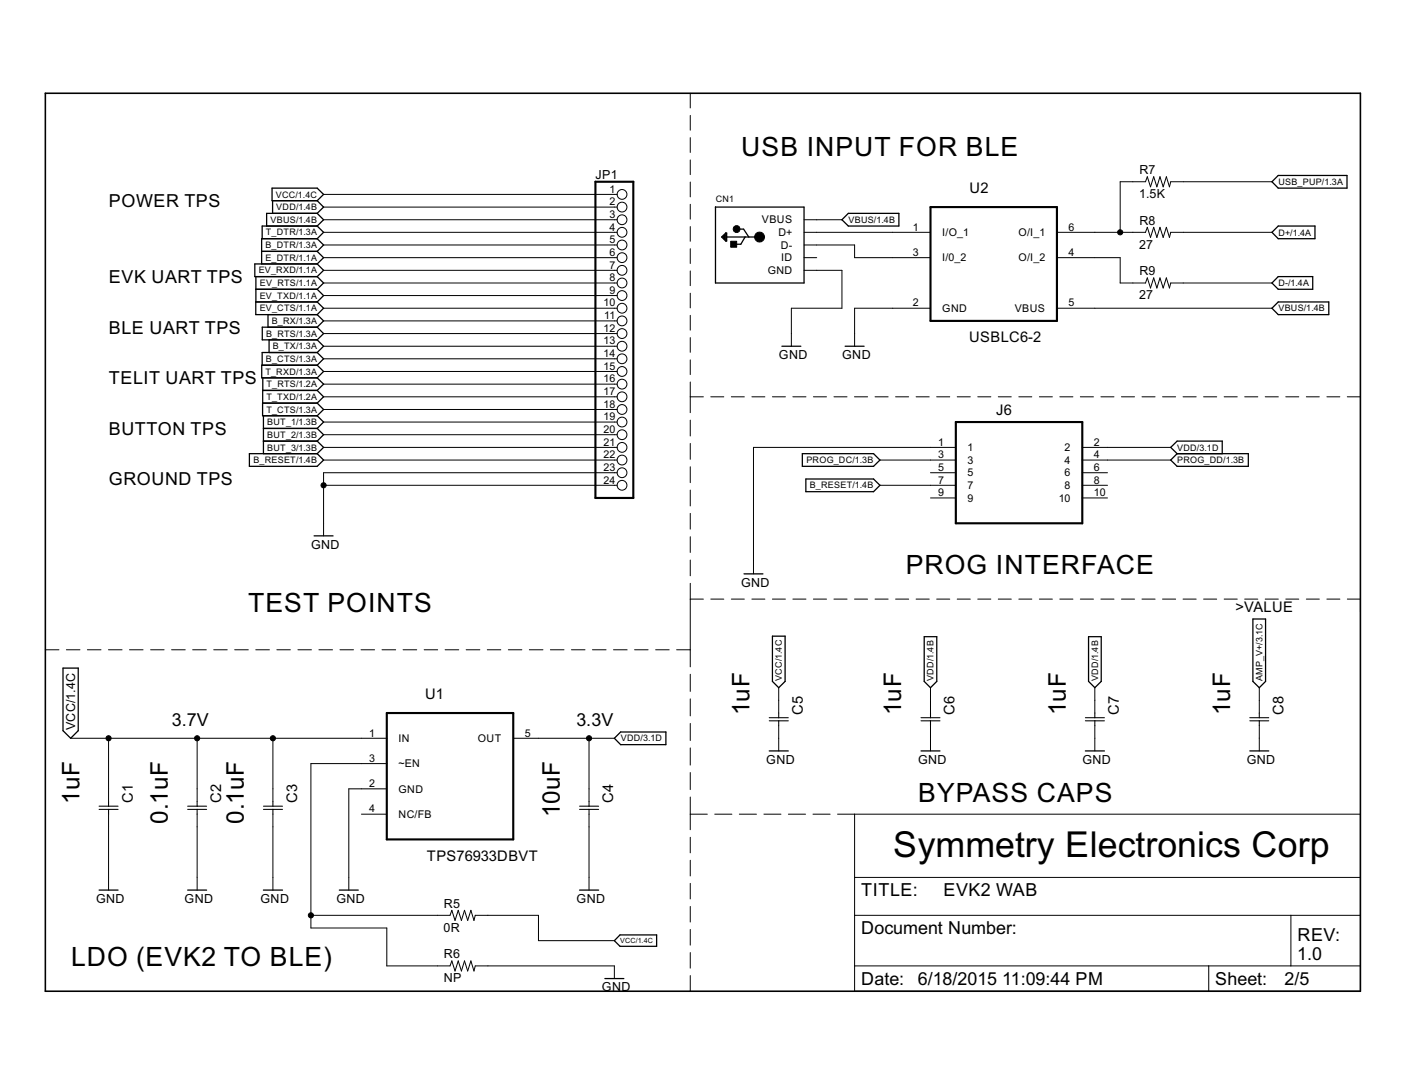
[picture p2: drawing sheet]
<svg xmlns="http://www.w3.org/2000/svg" width="279mm" height="216mm" viewBox="0 0 279 216" stroke-linecap="round" stroke-linejoin="round" font-family="sans-serif">
<g fill="none" stroke="#000" stroke-width=".25">
<path d="M54.1 37.4h9l1.2 1.3-1.2 1.2h-9zM54.2 39.9v2.5M63.1 39.9l1.2 1.3-1.2 1.2M252.9 36.1l1.3-1.2h13.7v2.5h-13.7zM50.9 57.5h12.2M50.9 55v5M52 50h11.1M63.1 42.4h-10.1v2.5M63.1 57.5l1.2 1.3-1.2 1.2M63.1 52.5l1.2 1.2-1.2 1.3M63.1 52.5h-12.4v2.5h12.4M63.1 55l1.2 1.3-1.2 1.2"/>
<path d="M63.1 42.4l1.2 1.3-1.2 1.2M63.1 44.9h-11v2.6M63.1 47.5h-11.1v5M63.1 44.9l1.2 1.3-1.2 1.3M63.1 47.5l1.2 1.2-1.2 1.3M63.1 50l1.2 1.2-1.2 1.3M142.3 41.2h17.6v15.1h-17.6zM143.5 47.1l.8-.8h.2v1.6h-.2zM143.7 47.1l.4-.4v.8l-.2-.4M144.3 46.3v1.4M144.5 47.1h6.5M146.9 45.6h1l1 1.5"/>
<path d="M148.2 47.1l-.9 1.5h-1.2M168.7 42.4h10.1v2.5h-10.1l-1.3-1.2zM254.2 55h6.8v2.5h-6.8l-1.3-1.2zM254.2 44.9h7.3v2.6h-7.3l-1.3-1.3zM52.2 77.6h10.9M52.3 75.1l-.1 5M53.3 62.5v2.5M53.5 67.6v2.5M63.1 60h-12.2v2.5h12.2M63.1 60l1.2 1.3-1.2 1.2M63.1 72.6l1.2 1.3-1.2 1.2M63.1 72.6h-11.1v2.5h11.1"/>
<path d="M63.1 77.6l1.2 1.3-1.2 1.2M63.1 75.1l1.2 1.3-1.2 1.2M63.1 70.1l1.2 1.2-1.2 1.3M63.1 70.1h-11v2.5M63.1 65h-10.9v2.6h10.9M63.1 65l1.2 1.3-1.2 1.3M63.1 67.6l1.2 1.2-1.2 1.3M63.1 62.5l1.2 1.3-1.2 1.2M155.5 68.8h3.8M168.1 68.8h3.7M254.2 60h10v2.5h-10l-1.3-1.2zM49.6 90.2h13.5l1.2 1.3-1.2 1.2h-13.5z"/>
<path d="M52.4 87.7h10.7M52.4 85.2h10.7M52.4 82.7v7.5M63.1 82.7l1.2 1.2-1.2 1.3M63.1 80.1h-10.9v2.6h10.9M63.1 85.2l1.2 1.2-1.2 1.3M63.1 87.7l1.2 1.2-1.2 1.3M63.1 80.1l1.2 1.3-1.2 1.3M159.6 90.2h14.1l1.3 1.3-1.3 1.2h-14.1zM160.3 95.2h13.4l1.3 1.3-1.3 1.2h-13.4zM234.1 90.2l-1.3-1.3 1.3-1.2h9v2.5M234.1 90.2h14.1v2.5h-14.1l-1.3-1.2z"/>
<path d="M62.5 106.5h3.7M148 114.1h3.7M12.5 132.8h3.1v12.5l-1.5 1.5-1.6-1.5zM153.6 126.5h2.5v9l-1.2 1.2-1.3-1.2zM183.8 126.6h2.5v8.9l-1.3 1.2-1.2-1.2zM216.5 126.6h2.5v8.9l-1.3 1.2-1.2-1.2zM249.2 123.1h2.5v12.4l-1.3 1.2-1.2-1.2zM122.2 146.8l1.2-1.3h9v2.5h-9zM153 149.3h3.8M183.2 149.3h3.7M215.8 149.3h3.8M248.5 149.3h3.8"/>
<path d="M19.7 177h3.8M37.3 177h3.8M52.4 177h3.8M67.5 177h3.7M115.3 177h3.7M120.3 194.5h3.8M123.3 185.9h7.3v2.2h-7.3l-1.1-1.1z"/>
</g>
<g fill="none" stroke="#000" stroke-width=".2">
<path d="M137.3 18.5v3M64.3 38.7h58.4M137.3 22.9v3M137.3 27.4v2.9M137.3 31.8v2.9M137.3 36.2v2.9M252.9 36.1h-20.1l-.2 1-.7-2-.6 2-.6-2-.6 2-.7-2-.6 2-.6-2-.4 1h-5v10.1M64.3 46.2h58.4M64.3 48.7h58.4M64.3 43.7h58.4M64.3 53.7h58.4M64.3 51.2h58.4"/>
<path d="M64.3 56.3h58.4M64.3 41.2h58.4M64.3 58.8h58.4M137.3 40.6v3M137.3 45v3M137.3 49.4v3M137.3 53.9v2.9M137.3 58.3v2.9M159.9 48.7h10v2.5h15.1M159.9 46.2h25.1M159.9 43.7h7.5M159.9 53.7h7.5v7.6h-10v7.5"/>
<path d="M159.9 51.2h2.5M210.2 46.2h17.6l.4-1 .6 2 .6-2 .7 2 .6-2 .6 2 .6-2 .7 2 .2-1h20.1M210.2 51.2h12.6v5.1h5l.4-1.1 .6 2.1 .6-2.1 .7 2.1 .6-2.1 .6 2.1 .6-2.1 .7 2.1 .2-1h20.1M64.3 78.9h58.4M64.3 61.3h58.4M64.3 63.8h58.4M64.3 66.3h58.4M64.3 68.8h58.4M64.3 71.3h58.4M64.3 73.9h58.4M64.3 76.4h58.4M137.3 62.7v2.9"/>
<path d="M137.3 67.1v2.9M137.3 71.5v3M137.3 75.9v6.1M137.3 78.9h2.6M141.4 78.9h2.5M145.4 78.9h2.6M149.5 78.9h2.6M153.6 78.9h2.6M157.7 78.9h2.6M161.8 78.9h2.6M165.8 78.9h2.6M169.9 78.9h2.6"/>
<path d="M174 78.9h2.6M178.1 78.9h2.6M182.2 78.9h2.6M185 61.3h-15.1v7.5M186.3 78.9h2.6M190.4 78.9h2.6M194.4 78.9h2.6M198.5 78.9h2.6M202.6 78.9h2.6M206.7 78.9h2.6M210.2 61.3h42.7M210.8 78.9h2.6"/>
<path d="M214.8 78.9h2.6M218.9 78.9h2.6M223 78.9h2.6M227.1 78.9h2.6M231.2 78.9h2.6M235.3 78.9h2.6M239.4 78.9h2.6M243.4 78.9h2.6M247.5 78.9h2.6M251.6 78.9h2.6M255.7 78.9h2.6M259.8 78.9h2.6"/>
<path d="M263.9 78.9h2.5M267.9 78.9h2.6M64.3 88.9h58.4M64.3 91.5h58.4M64.3 96.5h58.4M64.3 81.4h58.4M64.3 83.9h58.4M64.3 86.4h58.4M122.7 94h-58.4v12.5M137.3 83.5v3.2M137.3 88.2v3.1M137.3 92.8v3.1"/>
<path d="M137.3 97.4v3.2M175 91.5h15.1M175 96.5h15.1M185 94h5.1M185 99h5.1M190.1 88.9h-40.3v25.2M215.2 88.9h17.6M215.2 91.5h17.6M215.2 94h5M215.2 96.5h5M215.2 99h5M137.3 102.1v3.1"/>
<path d="M137.3 106.7v3.1M137.3 111.3v3.2M137.3 116v16.6M137.3 119.1h2.6M141.4 119.1h2.5M145.4 119.1h2.6M149.5 119.1h2.6M153.6 119.1h2.6M157.7 119.1h2.6M161.8 119.1h2.6M165.8 119.1h2.6M169.9 119.1h2.6"/>
<path d="M174 119.1h2.6M178.1 119.1h2.6M182.2 119.1h2.6M186.3 119.1h2.6M190.4 119.1h2.6M194.4 119.1h2.6M198.5 119.1h2.6M202.6 119.1h2.6M206.7 119.1h2.6M210.8 119.1h2.6M214.8 119.1h2.6M218.9 119.1h2.6"/>
<path d="M223 119.1h2.6M227.1 119.1h2.6M231.2 119.1h2.6M235.3 119.1h2.6M239.4 119.1h2.6M243.4 119.1h2.6M247.5 119.1h2.6M251.6 119.1h2.6M255.7 119.1h2.6M259.8 119.1h2.6M263.9 119.1h2.5M267.9 119.1h2.6v2.5"/>
<path d="M9 129.2h2.7M13.2 129.2h2.7M17.4 129.2h2.7M21.6 129.2h2.7M25.8 129.2h2.6M30 129.2h2.6M34.1 129.2h2.7M38.3 129.2h2.7M42.5 129.2h2.7M46.7 129.2h2.7M50.9 129.2h2.7M55.1 129.2h2.6"/>
<path d="M59.2 129.2h2.7M63.4 129.2h2.7M67.6 129.2h2.7M71.8 129.2h2.7M76 129.2h2.7M80.2 129.2h2.7M84.3 129.2h2.7M88.5 129.2h2.7M92.7 129.2h2.7M96.9 129.2h2.7M101.1 129.2h2.7M105.3 129.2h2.7"/>
<path d="M109.5 129.2h2.7M113.6 129.2h2.7M117.8 129.2h2.7M122 129.2h2.7M126.2 129.2h2.7M130.4 129.2h2.7M134.6 129.2h2.7M137.3 134v3.5M137.3 138.9v3.4M154.9 136.7v5.1M185 136.7v5.1M217.7 136.7v5.1"/>
<path d="M250.4 136.7v5.1M14.1 146.8h62.8M21.6 146.8v12.5M39.2 146.8v12.5M54.3 146.8v12.5M76.9 151.8h-15.1v32.7h15.1v7.5h12.6l.4-1 .6 2 .6-2 .7 2 .6-2 .6 2 .6-2 .7 2 .2-1h27.7v2.5M76.9 156.8h-7.5v20.2M102.1 146.8h20.1M117.1 146.8v12.5M137.3 143.8v3.4M137.3 148.7v3.4M137.3 153.6v3.4"/>
<path d="M137.3 158.5v6.5M154.9 144.3v5M185 144.3v5M217.7 144.3v5M250.4 144.3v5M21.6 161.9v15.1M39.2 161.9v15.1M54.3 161.9v15.1M71.9 161.9h5M117.1 161.9v15.1M137.3 166.5v3M137.3 171v3.1"/>
<path d="M137.3 175.6v3.1M137.3 161.9h3.4M142.1 161.9h3.4M147 161.9h3.4M151.9 161.9h3.4M156.8 161.9h3.4M161.7 161.9h3.4M166.6 161.9h103.9v35.2h-100.6v-35.2M169.9 174.4h100.6M61.8 182h27.7l.4-1 .6 2 .6-2 .7 2 .6-2 .6 2 .6-2 .7 2 .2-1h12.6v5h15.1M137.3 180.2v3.1M137.3 184.8v3.1"/>
<path d="M137.3 189.4v3.1M137.3 194v3.1M169.9 182h100.6M169.9 192h100.6M240.4 192v5.1M256.7 182v10"/>
<circle cx="123.7" cy="38.7" r=".97"/>
<circle cx="123.7" cy="41.2" r=".97"/>
<circle cx="123.7" cy="43.7" r=".97"/>
<circle cx="123.7" cy="53.7" r=".97"/>
<circle cx="123.7" cy="56.3" r=".97"/>
<circle cx="123.7" cy="58.8" r=".97"/>
<circle cx="123.7" cy="48.7" r=".97"/>
<circle cx="123.7" cy="46.2" r=".97"/>
<circle cx="123.7" cy="51.2" r=".97"/>
<circle cx="123.7" cy="76.4" r=".97"/>
<circle cx="123.7" cy="78.9" r=".97"/>
<circle cx="123.7" cy="73.9" r=".97"/>
<circle cx="123.7" cy="71.3" r=".97"/>
<circle cx="123.7" cy="66.3" r=".97"/>
<circle cx="123.7" cy="61.3" r=".97"/>
<circle cx="123.7" cy="63.8" r=".97"/>
<circle cx="123.7" cy="68.8" r=".97"/>
<circle cx="123.7" cy="91.5" r=".97"/>
<circle cx="123.7" cy="94" r=".97"/>
<circle cx="123.7" cy="96.5" r=".97"/>
<circle cx="123.7" cy="88.9" r=".97"/>
<circle cx="123.7" cy="86.4" r=".97"/>
<circle cx="123.7" cy="81.4" r=".97"/>
<circle cx="123.7" cy="83.9" r=".97"/>
</g>
<path d="M9 18.5h261.5v178.6h-261.5z" fill="none" stroke="#000" stroke-width=".32"/>
<g fill="none" stroke="#000" stroke-width=".21">
<path d="M21.6 159.3v1M39.2 159.3v1M54.3 159.3v1M117.1 159.3v1M153 142.7h3.8M153 143.3h3.8M154.9 141.8v.9M154.9 143.3v1M183.2 142.7h3.7M183.2 143.3h3.7M185 141.8v.9M185 143.3v1"/>
<path d="M215.8 142.7h3.8M215.8 143.3h3.8M217.7 141.8v.9M217.7 143.3v1M248.5 142.7h3.8M248.5 143.3h3.8M250.4 141.8v.9M250.4 143.3v1M19.7 160.3h3.8M19.7 160.9h3.8M21.6 160.9v1M37.3 160.3h3.8"/>
<path d="M37.3 160.9h3.8M39.2 160.9v1M52.4 160.3h3.8M52.4 160.9h3.8M54.3 160.9v1M115.3 160.3h3.7M115.3 160.9h3.7M117.1 160.9v1"/>
</g>
<g fill="#000" stroke="#000" stroke-width=".2">
<circle cx="146.5" cy="45.5" r=".69"/>
<circle cx="151" cy="47.1" r=".99"/>
<circle cx="222.8" cy="46.2" r=".51"/>
<circle cx="64.3" cy="96.5" r=".51"/>
<circle cx="21.6" cy="146.8" r=".51"/>
<circle cx="39.2" cy="146.8" r=".51"/>
<circle cx="54.3" cy="146.8" r=".51"/>
<circle cx="117.1" cy="146.8" r=".51"/>
<circle cx="61.8" cy="182" r=".51"/>
</g>
<path d="M145.3 48h1.2v1.1h-1.2z" fill="#000" stroke="#000" stroke-width=".2"/>
<path d="M118.4 36.1h7.5v62.9h-7.5zM185 41.2h25.2v22.6h-25.2zM190.1 83.9h25.1v20.1h-25.1zM76.9 141.8h25.2v25.1h-25.2z" fill="none" stroke="#000" stroke-width=".42"/>
<text font-size="7.9" x="177.6" y="170.4">Symmetry Electronics Corp</text>
<g font-size="5.9">
<text x="147.4" y="31.1">USB INPUT FOR BLE</text>
<text x="180.1" y="114.1">PROG INTERFACE</text>
<text x="49.3" y="121.6">TEST POINTS</text>
<text x="182.6" y="159.3">BYPASS CAPS</text>
<text x="14.1" y="192">LDO (EVK2 TO BLE)</text>
</g>
<g font-size="5.4">
<text x="149.1" y="142.2" transform="rotate(-90 149.1 142.2)">1uF</text>
<text x="179.2" y="142.2" transform="rotate(-90 179.2 142.2)">1uF</text>
<text x="211.9" y="142.2" transform="rotate(-90 211.9 142.2)">1uF</text>
<text x="244.6" y="142.2" transform="rotate(-90 244.6 142.2)">1uF</text>
<text x="15.8" y="159.8" transform="rotate(-90 15.8 159.8)">1uF</text>
<text x="33.4" y="163.8" transform="rotate(-90 33.4 163.8)">0.1uF</text>
<text x="48.5" y="163.8" transform="rotate(-90 48.5 163.8)">0.1uF</text>
<text x="111.3" y="162.5" transform="rotate(-90 111.3 162.5)">10uF</text>
</g>
<g font-size="4">
<text x="21.7" y="41.2">POWER TPS</text>
<text x="21.7" y="56.3">EVK UART TPS</text>
<text x="21.7" y="66.3">BLE UART TPS</text>
<text x="21.7" y="76.4">TELIT UART TPS</text>
<text x="21.7" y="86.4">BUTTON TPS</text>
<text x="21.7" y="96.5">GROUND TPS</text>
<text x="34.2" y="144.3">3.7V</text>
<text x="114.6" y="144.3">3.3V</text>
<text x="171.3" y="178.2">TITLE:</text>
<text x="187.6" y="178.2">EVK2 WAB</text>
<text x="171.3" y="185.7">Document Number:</text>
<text x="258" y="190.8">1.0</text>
<text x="258" y="187">REV:</text>
<text x="171.3" y="195.8">Date: 6/18/2015</text>
<text x="199.3" y="195.8">11:09:44 PM</text>
<text x="241.7" y="195.8">Sheet:</text>
<text x="255.4" y="195.8">2/5</text>
</g>
<g font-size="3.3">
<text x="192.8" y="38.4">U2</text>
<text x="192.7" y="68">USBLC6-2</text>
<text x="198.1" y="82.6">J6</text>
<text x="245.7" y="121.7">&gt;VALUE</text>
<text x="84.5" y="139">U1</text>
<text x="159.7" y="142.1" transform="rotate(-90 159.7 142.1)">C5</text>
<text x="189.8" y="142.1" transform="rotate(-90 189.8 142.1)">C6</text>
<text x="222.5" y="142.1" transform="rotate(-90 222.5 142.1)">C7</text>
<text x="255.2" y="142.1" transform="rotate(-90 255.2 142.1)">C8</text>
<text x="26.4" y="159.7" transform="rotate(-90 26.4 159.7)">C1</text>
<text x="44" y="159.7" transform="rotate(-90 44 159.7)">C2</text>
<text x="59.1" y="159.7" transform="rotate(-90 59.1 159.7)">C3</text>
<text x="121.9" y="159.7" transform="rotate(-90 121.9 159.7)">C4</text>
<text x="84.9" y="171.2">TPS76933DBVT</text>
</g>
<g font-size="2.8">
<text x="118.4" y="35.5">JP1</text>
<text x="226.6" y="34.7">R7</text>
<text x="226.5" y="39.4">1.5K</text>
<text x="226.6" y="44.7">R8</text>
<text x="226.5" y="49.5">27</text>
<text x="226.5" y="59.5">27</text>
<text x="226.6" y="54.8">R9</text>
<text x="154.9" y="71.3">GND</text>
<text x="167.5" y="71.3">GND</text>
<text x="61.9" y="109.1">GND</text>
<text x="147.4" y="116.6">GND</text>
<text x="14.9" y="145.2" transform="rotate(-90 14.9 145.2)">VCC/1.4C</text>
<text x="152.4" y="151.8">GND</text>
<text x="182.6" y="151.8">GND</text>
<text x="215.3" y="151.8">GND</text>
<text x="247.9" y="151.8">GND</text>
<text x="19.1" y="179.5">GND</text>
<text x="36.7" y="179.5">GND</text>
<text x="51.8" y="179.5">GND</text>
<text x="66.9" y="179.5">GND</text>
<text x="114.7" y="179.5">GND</text>
<text x="88.2" y="185.2">0R</text>
<text x="88.3" y="180.5">R5</text>
<text x="88.3" y="190.5">R6</text>
<text x="88.3" y="195.3">NP</text>
<text x="119.7" y="197.1">GND</text>
</g>
<g font-size="2.4">
<text x="121.2" y="38.3">1</text>
<text x="121.2" y="40.8">2</text>
<text x="121.2" y="43.3">3</text>
<text x="121.2" y="45.8">4</text>
<text x="151.5" y="44.4">VBUS</text>
<text x="154.8" y="46.9">D+</text>
<text x="181.5" y="45.8">1</text>
<text x="187.4" y="46.9">I/O_1</text>
<text x="202.5" y="46.9">O/I_1</text>
<text x="212.5" y="45.8">6</text>
<text x="121.2" y="48.4">5</text>
<text x="121.2" y="50.9">6</text>
<text x="121.2" y="53.4">7</text>
<text x="155.3" y="49.5">D-</text>
<text x="155.3" y="52">ID</text>
<text x="181.5" y="50.9">3</text>
<text x="187.4" y="52">I/0_2</text>
<text x="202.5" y="52">O/I_2</text>
<text x="212.5" y="50.9">4</text>
<text x="121.2" y="55.9">8</text>
<text x="121.2" y="58.4">9</text>
<text x="152.7" y="54.5">GND</text>
<text x="120" y="60.9">10</text>
<text x="120" y="66">12</text>
<text x="120.2" y="63.4">11</text>
<text x="181.5" y="60.9">2</text>
<text x="187.4" y="62">GND</text>
<text x="201.8" y="62">VBUS</text>
<text x="212.5" y="60.9">5</text>
<text x="120" y="68.5">13</text>
<text x="120" y="71">14</text>
<text x="120" y="73.5">15</text>
<text x="120" y="76">16</text>
<text x="120" y="78.5">17</text>
<text x="120" y="81">18</text>
<text x="120" y="83.6">19</text>
<text x="120" y="86.1">20</text>
<text x="120" y="88.6">21</text>
<text x="186.6" y="88.6">1</text>
<text x="192.4" y="89.7">1</text>
<text x="211.7" y="89.7">2</text>
<text x="217.5" y="88.6">2</text>
<text x="120" y="91.1">22</text>
<text x="120" y="93.6">23</text>
<text x="186.6" y="91.1">3</text>
<text x="186.6" y="93.6">5</text>
<text x="192.4" y="92.2">3</text>
<text x="192.4" y="94.7">5</text>
<text x="211.7" y="92.2">4</text>
<text x="211.7" y="94.7">6</text>
<text x="217.5" y="91.1">4</text>
<text x="217.5" y="93.6">6</text>
<text x="120" y="96.1">24</text>
<text x="186.6" y="96.1">7</text>
<text x="186.6" y="98.6">9</text>
<text x="192.4" y="97.2">7</text>
<text x="192.4" y="99.8">9</text>
<text x="210.5" y="99.7">10</text>
<text x="211.7" y="97.2">8</text>
<text x="217.5" y="96.1">8</text>
<text x="217.5" y="98.6">10</text>
<text x="73.4" y="146.4">1</text>
<text x="79.3" y="147.5">IN</text>
<text x="95" y="147.5">OUT</text>
<text x="104.4" y="146.4">5</text>
<text x="73.4" y="151.4">3</text>
<text x="79.2" y="152.6">~EN</text>
<text x="73.4" y="156.5">2</text>
<text x="73.4" y="161.5">4</text>
<text x="79.3" y="157.6">GND</text>
<text x="79.3" y="162.6">NC/FB</text>
</g>
<g font-size="2">
<text x="54.8" y="39.3">VCC/1.4C</text>
<text x="54.9" y="41.8">VDD/1.4B</text>
<text x="142.3" y="40.2">CN1</text>
<text x="254.2" y="36.8">USB_PUP/1.3A</text>
<text x="52.9" y="46.8">T_DTR/1.3A</text>
<text x="53.8" y="44.3">VBUS/1.4B</text>
<text x="168.7" y="44.3">VBUS/1.4B</text>
<text x="254.2" y="46.8">D+/1.4A</text>
<text x="52.8" y="49.3">B_DTR/1.3A</text>
<text x="52.8" y="51.8">E_DTR/1.1A</text>
<text x="51.4" y="54.4">EV_RXD/1.1A</text>
<text x="51.6" y="59.4">EV_TXD/1.1A</text>
<text x="51.7" y="56.9">EV_RTS/1.1A</text>
<text x="254.2" y="56.9">D-/1.4A</text>
<text x="51.6" y="61.9">EV_CTS/1.1A</text>
<text x="54.1" y="64.4">B_RX/1.3A</text>
<text x="254.2" y="61.9">VBUS/1.4B</text>
<text x="52.9" y="72">B_CTS/1.3A</text>
<text x="52.9" y="66.9">B_RTS/1.3A</text>
<text x="54.2" y="69.4">B_TX/1.3A</text>
<text x="52.8" y="74.5">T_RXD/1.3A</text>
<text x="53" y="77">T_RTS/1.2A</text>
<text x="53" y="79.5">T_TXD/1.2A</text>
<text x="53" y="82">T_CTS/1.3A</text>
<text x="53.1" y="84.5">BUT_1/1.3B</text>
<text x="53.1" y="87">BUT_2/1.3B</text>
<text x="53.1" y="89.6">BUT_3/1.3B</text>
<text x="234.1" y="89.6">VDD/3.1D</text>
<text x="50.4" y="92.1">B_RESET/1.4B</text>
<text x="160.4" y="92.1">PROG_DC/1.3B</text>
<text x="234.1" y="92.1">PROG_DD/1.3B</text>
<text x="161" y="97.1">B_RESET/1.4B</text>
<text x="155.5" y="135.4" transform="rotate(-90 155.5 135.4)">VCC/1.4C</text>
<text x="185.7" y="135.4" transform="rotate(-90 185.7 135.4)">VDD/1.4B</text>
<text x="218.4" y="135.4" transform="rotate(-90 218.4 135.4)">VDD/1.4B</text>
<text x="251" y="135.4" transform="rotate(-90 251 135.4)">AMP_V+/3.1C</text>
<text x="123.5" y="147.4">VDD/3.1D</text>
</g>
<text font-size="1.6" x="123.3" y="187.5">VCC/1.4C</text>
</svg>
